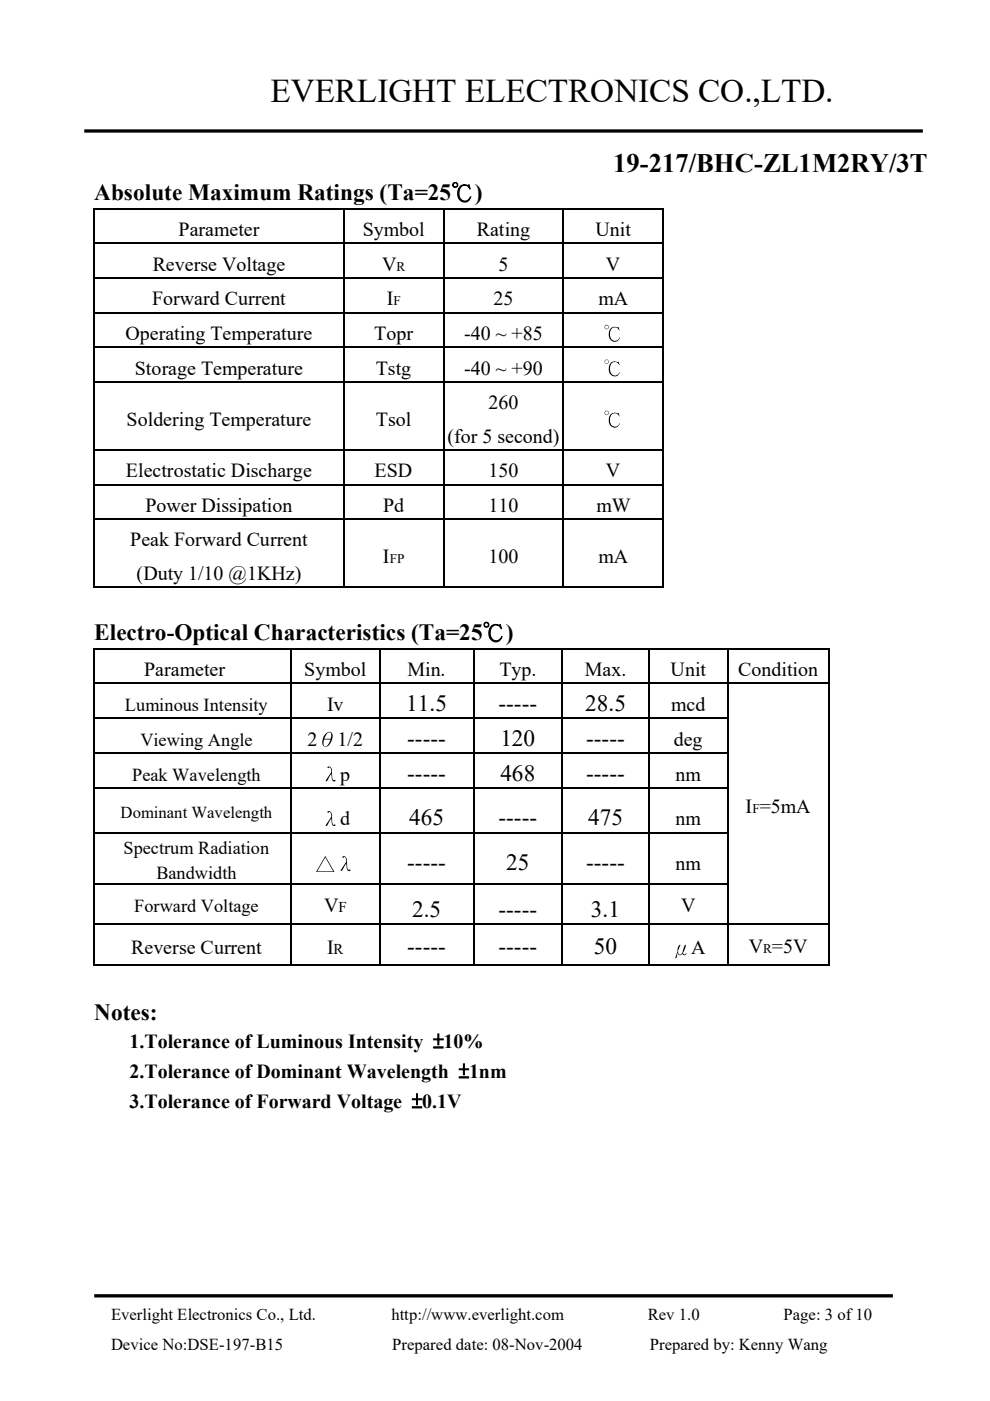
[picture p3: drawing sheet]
<svg xmlns="http://www.w3.org/2000/svg" width="210mm" height="297mm" viewBox="0 0 210 297" stroke-linecap="round" stroke-linejoin="round" font-family="sans-serif">
<path d="M17.9 27.8h177.8M20 274.7h169.3" fill="none" stroke="#000" stroke-width=".7" stroke-linecap="butt"/>
<g fill="#000">
<path d="M19.9 44.2h.2v.2h-.2zM19.9 51.5h.2v.3h-.2zM19.9 58.8h.2v.3h-.2zM72.8 44.2h.2v.2h-.2zM72.8 51.5h.2v.3h-.2zM72.8 58.8h.2v.3h-.2zM93.9 44.2h.3v.2h-.3zM93.9 51.5h.3v.3h-.3zM93.9 58.8h.3v.3h-.3zM119.3 44.2h.3v.2h-.3zM119.3 51.5h.3v.3h-.3zM119.3 58.8h.3v.3h-.3z"/>
<path d="M140.5 44.2h.3v.2h-.3zM140.5 51.5h.3v.3h-.3zM140.5 58.8h.3v.3h-.3zM19.9 66.2h.2v.3h-.2zM19.9 73.5h.2v.3h-.2zM72.8 66.2h.2v.3h-.2zM72.8 73.5h.2v.3h-.2zM93.9 66.2h.3v.3h-.3zM93.9 73.5h.3v.3h-.3zM119.3 66.2h.3v.3h-.3zM119.3 73.5h.3v.3h-.3zM140.5 66.2h.3v.3h-.3z"/>
<path d="M140.5 73.5h.3v.3h-.3zM19.9 80.9h.2v.3h-.2zM19.9 95.2h.2v.3h-.2zM72.8 80.9h.2v.3h-.2zM72.8 95.2h.2v.3h-.2zM93.9 80.9h.3v.3h-.3zM93.9 95.2h.3v.3h-.3zM119.3 80.9h.3v.3h-.3zM119.3 95.2h.3v.3h-.3zM140.5 80.9h.3v.3h-.3zM140.5 95.2h.3v.3h-.3zM19.9 102.6h.2v.3h-.2z"/>
<path d="M19.9 109.9h.2v.3h-.2zM72.8 102.6h.2v.3h-.2zM72.8 109.9h.2v.3h-.2zM93.9 102.6h.3v.3h-.3zM93.9 109.9h.3v.3h-.3zM119.3 102.6h.3v.3h-.3zM119.3 109.9h.3v.3h-.3zM140.5 102.6h.3v.3h-.3zM140.5 109.9h.3v.3h-.3zM19.9 137.4h.2v.3h-.2zM61.6 137.4h.2v.3h-.2zM80.3 137.4h.3v.3h-.3z"/>
<path d="M100.3 137.4h.2v.3h-.2zM119.1 137.4h.2v.3h-.2zM137.5 137.4h.3v.3h-.3zM140.5 124.3h.3v.3h-.3zM154.2 137.4h.2v.3h-.2zM175.6 137.4h.3v.3h-.3zM175.6 137.4h.3v.2h-.3zM19.9 144.7h.2v.4h-.2zM19.9 152.1h.2v.4h-.2zM19.9 159.6h.2v.3h-.2zM61.6 144.7h.2v.4h-.2zM61.6 152.1h.2v.4h-.2z"/>
<path d="M61.6 159.6h.2v.3h-.2zM80.3 144.7h.3v.4h-.3zM80.3 152.1h.3v.4h-.3zM80.3 159.6h.3v.3h-.3zM100.3 144.7h.2v.4h-.2zM100.3 152.1h.2v.4h-.2zM100.3 159.6h.2v.3h-.2zM119.1 144.7h.2v.4h-.2zM119.1 152.1h.2v.4h-.2zM119.1 159.6h.2v.3h-.2zM137.5 144.7h.3v.4h-.3zM137.5 152.1h.3v.4h-.3z"/>
<path d="M137.5 159.6h.3v.3h-.3zM154.2 144.7h.2v.4h-.2zM154.2 152.1h.2v.4h-.2zM154.2 159.6h.2v.3h-.2zM175.6 144.7h.3v.4h-.3zM175.6 152.1h.3v.4h-.3zM175.6 159.6h.3v.3h-.3zM19.9 166.9h.2v.3h-.2zM19.9 176.4h.2v.3h-.2zM61.6 166.9h.2v.3h-.2zM61.6 176.4h.2v.3h-.2zM69.5 162.6a.65 .65 0 0 1 .9 .7v.7a1.43 1.43 0 0 0 .3 1.4h.3l.1 .1a.49 .49 0 0 1-.6 .1 .49 .49 0 0 1-.2-.6l-.1-1-.8 1.5-.3 .1 .7-1.2a1.37 1.37 0 0 0 .3-1.6l-.3-.1-.3 .1z"/>
<path d="M69.5 172a.62 .62 0 0 1 .9 .7v1.6l.2 .5a.26 .26 0 0 1 .3 0 .26 .26 0 0 1 .2 .3 .64 .64 0 0 1-.8-.8l-.1-.8-.8 1.5-.3 .1 .7-1.3a1.32 1.32 0 0 0 .3-1.5l-.3-.2-.3 .2zM80.3 166.9h.3v.3h-.3zM80.3 176.4h.3v.3h-.3zM100.3 166.9h.2v.3h-.2zM100.3 176.4h.2v.3h-.2zM119.1 166.9h.2v.3h-.2zM119.1 176.4h.2v.3h-.2zM137.5 166.9h.3v.3h-.3zM137.5 176.4h.3v.3h-.3zM154.2 166.9h.2v.3h-.2zM154.2 176.4h.2v.3h-.2zM175.6 166.9h.3v.3h-.3z"/>
<path d="M175.6 176.4h.3v.3h-.3zM19.9 187.4h.2v.2h-.2zM19.9 195.7h.2v.3h-.2zM61.6 187.4h.2v.2h-.2zM61.6 195.7h.2v.3h-.2zM72.7 181.6a.66 .66 0 0 1 .8 .7l.1 .7a1.43 1.43 0 0 0 .3 1.4l.4 .1a.47 .47 0 0 1-.6 .1 .47 .47 0 0 1-.2-.6l-.1-1-.8 1.5-.3 .1 .7-1.2a1.37 1.37 0 0 0 .2-1.6l-.2-.1-.4 .1zM80.3 187.4h.3v.2h-.3zM80.3 195.7h.3v.3h-.3zM100.3 187.4h.2v.2h-.2zM100.3 195.7h.2v.3h-.2zM119.1 187.4h.2v.2h-.2zM119.1 195.7h.2v.3h-.2z"/>
<path d="M137.5 187.4h.3v.2h-.3zM137.5 195.7h.3v.3h-.3zM154.2 187.4h.2v.2h-.2zM154.2 195.7h.2v.3h-.2zM175.6 187.4h.3v.2h-.3zM175.6 195.7h.3v.3h-.3zM144 200.5l.2-.2v.2a1.4 1.4 0 0 0-.1 1.9 .88 .88 0 0 0 .8-1.1 .88 .88 0 0 1 .5-1l-.3 1.2a.51 .51 0 0 0-.1 .8l.5-.3a.41 .41 0 0 1-.3 .5 .41 .41 0 0 1-.5-.4 .56 .56 0 0 1-.6 .4 .56 .56 0 0 1-.5-.5l-.2 1-.2 .2zM175.6 204.5h.3v.2h-.3z"/>
<path d="M97.5 39.6a2.04 2.04 0 0 1 1.8-.3l.1-.1 .3 .9a1.2 1.2 0 0 0-1.5-.8 1.2 1.2 0 0 0-.9 1.4 1.38 1.38 0 0 0 .4 1.5 1.38 1.38 0 0 0 1.5 .2l.6-.7a1.44 1.44 0 0 1-1.7 1.1 1.44 1.44 0 0 1-1.1-1.7l.1-.8zM96 39.2a.53 .53 0 0 1 1 0 .53 .53 0 0 1-1 0zM96.1 39.2a.42 .42 0 0 0 .8 0 .42 .42 0 0 0-.8 0z"/>
<path d="M129.5 69.7a1.55 1.55 0 0 1 1.5-.3l.1-.1 .2 .8a1.02 1.02 0 0 0-1.2-.7 1.02 1.02 0 0 0-.8 1.2 1.14 1.14 0 0 0 .4 1.4 1.14 1.14 0 0 0 1.4-.1l.3-.4a1.17 1.17 0 0 1-1.3 1 1.17 1.17 0 0 1-1-1.3v-.9zM128.2 69.3a.46 .46 0 0 1 .9 0 .46 .46 0 0 1-.9 0zM128.2 69.4a.4 .4 0 0 0 .8 0 .4 .4 0 0 0-.8 0z"/>
<path d="M129.5 77a1.53 1.53 0 0 1 1.5-.3h.1l.2 .7a1.02 1.02 0 0 0-1.2-.6 1.02 1.02 0 0 0-.8 1.1 1.16 1.16 0 0 0 .3 1.3 1.16 1.16 0 0 0 1.3 .2l.6-.5a1.24 1.24 0 0 1-1.5 .9 1.24 1.24 0 0 1-.9-1.5l.1-.9zM128.2 76.7a.45 .45 0 0 1 .9 0 .45 .45 0 0 1-.9 0zM128.2 76.7a.4 .4 0 0 0 .8 0 .4 .4 0 0 0-.8 0z"/>
<path d="M129.5 87.9a1.55 1.55 0 0 1 1.5-.3l.1-.1 .2 .8a1.02 1.02 0 0 0-1.2-.7 1.02 1.02 0 0 0-.8 1.2 1.14 1.14 0 0 0 .4 1.4 1.14 1.14 0 0 0 1.4 0l.3-.5a1.17 1.17 0 0 1-1.3 1 1.17 1.17 0 0 1-1-1.3v-.9zM128.2 87.5a.46 .46 0 0 1 .9 0 .46 .46 0 0 1-.9 0zM128.2 87.6a.4 .4 0 0 0 .8 0 .4 .4 0 0 0-.8 0z"/>
<path d="M104.1 132.8a1.75 1.75 0 0 1 1.8-.3l.2-.1 .2 .9a1.37 1.37 0 0 0-1.4-.8 1.85 1.85 0 0 0 .1 3.3 1.57 1.57 0 0 0 1.5-.8 1.43 1.43 0 0 1-1.6 1.1 1.43 1.43 0 0 1-1.2-1.5v-1zM102.6 132.5a.55 .55 0 0 1 1.1 0 .55 .55 0 0 1-1.1 0zM102.7 132.5a.42 .42 0 0 0 .8 0 .42 .42 0 0 0-.8 0z"/>
<path d="M69 155.6a.83 .83 0 0 1 1.1-.4 .83 .83 0 0 1 .4 1.1 2.29 2.29 0 0 1-1.5 2 .95 .95 0 0 1-.6-1.4zM68.7 156.8l-.1 .8a.46 .46 0 0 0 .4 .6 1.75 1.75 0 0 0 1.1-1.4zM69.4 155.4l-.7 1.2h1.4l.1-.5a.5 .5 0 0 0-.1-.7 .5 .5 0 0 0-.7 0z"/>
<path d="M69 181.5l1.9 3.4h-3.9zM69 181.8l-1.7 2.9h3.4z"/>
<path d="M88.3 231.9h.2v1.1h1v.2h-1v1h-.2v-1h-.9v-.2h.9zM87.4 234.7h2v.2h-2z"/>
<path d="M92.8 219.2h.2v1.1h1v.2h-1v1h-.2v-1h-.9v-.2h.9zM91.9 222h2v.2h-2z"/>
<path d="M98.3 225.6h.2v1h.9v.2h-.9v1.1h-.2v-1.1h-.9v-.2h.9zM97.4 228.3h2v.3h-2z"/>
</g>
<g fill="none" stroke="#000" stroke-width=".21">
<path d="M97.5 39.6a2.04 2.04 0 0 1 1.8-.3l.1-.1 .3 .9a1.2 1.2 0 0 0-1.5-.8 1.2 1.2 0 0 0-.9 1.4 1.38 1.38 0 0 0 .4 1.5 1.38 1.38 0 0 0 1.5 .2l.6-.7a1.44 1.44 0 0 1-1.7 1.1 1.44 1.44 0 0 1-1.1-1.7l.1-.8zM104.1 132.8a1.75 1.75 0 0 1 1.8-.3l.2-.1 .2 .9a1.37 1.37 0 0 0-1.4-.8 1.85 1.85 0 0 0 .1 3.3 1.57 1.57 0 0 0 1.5-.8 1.43 1.43 0 0 1-1.6 1.1 1.43 1.43 0 0 1-1.2-1.5v-1zM92.8 219.2h.2v1.1h1v.2h-1v1h-.2v-1h-.9v-.2h.9zM87.4 234.7h2v.2h-2zM88.3 231.9h.2v1.1h1v.2h-1v1h-.2v-1h-.9v-.2h.9zM91.9 222h2v.2h-2zM97.4 228.3h2v.3h-2zM98.3 225.6h.2v1h.9v.2h-.9v1.1h-.2v-1.1h-.9v-.2h.9z"/>
<circle cx="96.5" cy="39.2" r=".53"/>
<circle cx="96.5" cy="39.2" r=".42"/>
<circle cx="103.1" cy="132.5" r=".42"/>
<circle cx="103.1" cy="132.5" r=".55"/>
</g>
<g fill="none" stroke="#000" stroke-width=".25">
<path d="M19.9 44.3h52.9M20 44.4v7.1M20 51.8v7M20 59.1v7.1M20.1 51.6h52.7M20.1 59h52.7M72.9 44.4v7.1M72.9 51.8v7M72.9 59.1v7.1M73 44.3h20.9M73 51.6h20.9M73 59h20.9"/>
<path d="M94.1 44.4v7.1M94.1 51.8v7M94.1 59.1v7.1M94.2 44.3h25.1M94.2 51.6h25.1M94.2 59h25.1M119.5 44.4v7.1M119.5 51.8v7M119.5 59.1v7.1M119.6 44.3h20.9M119.6 51.6h20.9M119.6 59h20.9"/>
<path d="M140.6 44.4v7.1M140.6 51.8v7M140.6 59.1v7.1M20 66.5v7M20 73.8v7.1M20.1 66.3h52.7M20.1 73.7h52.7M72.9 66.5v7M72.9 73.8v7.1M73 66.3h20.9M73 73.7h20.9M94.1 66.5v7"/>
<path d="M94.1 73.8v7.1M94.2 66.3h25.1M94.2 73.7h25.1M119.5 66.5v7M119.5 73.8v7.1M119.6 66.3h20.9M119.6 73.7h20.9M140.6 66.5v7M140.6 73.8v7.1M20 81.2v14M20 95.5v7.1M20.1 81h52.7"/>
<path d="M20.1 95.4h52.7M72.9 81.2v14M72.9 95.5v7.1M73 81h20.9M73 95.4h20.9M94.1 81.2v14M94.1 95.5v7.1M94.2 81h25.1M94.2 95.4h25.1M119.5 81.2v14M119.5 95.5v7.1M119.6 81h20.9"/>
<path d="M119.6 95.4h20.9M140.6 81.2v14M140.6 95.5v7.1M20 102.9v7M20 110.2v14.4M20.1 102.7h52.7M20.1 110.1h52.7M72.9 102.9v7M72.9 110.2v14.4M73 102.7h20.9M73 110.1h20.9M94.1 102.9v7"/>
<path d="M94.1 110.2v14.4M94.2 102.7h25.1M94.2 110.1h25.1M119.5 102.9v7M119.5 110.2v14.4M119.6 102.7h20.9M119.6 110.1h20.9M140.6 102.9v7M140.6 110.2v14.4M19.9 124.5h52.9M19.9 137.5h41.7M20 137.7v7"/>
<path d="M61.7 137.7v7M61.8 137.5h18.5M73 124.5h20.9M80.5 137.7v7M80.6 137.5h19.7M94.2 124.5h25.1M100.4 137.7v7M100.5 137.5h18.6M119.2 137.7v7M119.3 137.5h18.2M119.6 124.5h20.9M137.6 137.7v7"/>
<path d="M137.8 137.5h16.4M154.3 137.7v7M154.4 137.5h21.2M175.7 137.7v7M20 145.1v7M20 152.5v7.1M20 159.9v7M20.1 159.7h41.5M61.7 145.1v7M61.7 152.5v7.1M61.7 159.9v7M61.8 144.9h18.5"/>
<path d="M61.8 152.3h18.5M61.8 159.7h18.5M80.5 145.1v7M80.5 152.5v7.1M80.5 159.9v7M80.6 144.9h19.7M80.6 152.3h19.7M80.6 159.7h19.7M100.4 145.1v7M100.4 152.5v7.1M100.4 159.9v7M100.5 144.9h18.6"/>
<path d="M100.5 152.3h18.6M100.5 159.7h18.6M119.2 145.1v7M119.2 152.5v7.1M119.2 159.9v7M119.3 144.9h18.2M119.3 152.3h18.2M119.3 159.7h18.2M137.6 145.1v7M137.6 152.5v7.1M137.6 159.9v7M137.8 144.9h16.4"/>
<path d="M137.8 152.3h16.4M137.8 159.7h16.4M154.3 145.1v7M154.3 152.5v7.1M154.3 159.9v7M154.4 144.9h21.2M175.7 145.1v7M175.7 152.5v7.1M175.7 159.9v7M20 167.2v9.2M20 176.7v10.7M20.1 167h41.5"/>
<path d="M61.7 167.2v9.2M61.7 176.7v10.7M61.8 167h18.5M61.8 176.5h18.5M80.5 167.2v9.2M80.5 176.7v10.7M80.6 167h19.7M80.6 176.5h19.7M100.4 167.2v9.2M100.4 176.7v10.7M100.5 167h18.6M100.5 176.5h18.6"/>
<path d="M119.2 167.2v9.2M119.2 176.7v10.7M119.3 167h18.2M119.3 176.5h18.2M137.6 167.2v9.2M137.6 176.7v10.7M137.8 167h16.4M137.8 176.5h16.4M154.3 167.2v9.2M154.3 176.7v10.7M175.7 167.2v9.2M175.7 176.7v10.7"/>
<path d="M20 187.6v8.1M20 196v8.7M20.1 187.5h41.5M20.1 195.9h41.5M61.7 187.6v8.1M61.7 196v8.7M61.8 187.5h18.5M61.8 195.9h18.5M80.5 187.6v8.1M80.5 196v8.7M80.6 187.5h19.7M80.6 195.9h19.7"/>
<path d="M100.4 187.6v8.1M100.4 196v8.7M100.5 187.5h18.6M100.5 195.9h18.6M119.2 187.6v8.1M119.2 196v8.7M119.3 187.5h18.2M119.3 195.9h18.2M137.6 187.6v8.1M137.6 196v8.7M137.8 187.5h16.4M137.8 195.9h16.4"/>
<path d="M154.3 187.6v8.1M154.3 196v8.7M154.4 195.9h21.2M175.7 187.6v8.1M175.7 196v8.7M19.9 204.6h41.7M61.8 204.6h18.5M80.6 204.6h19.7M100.5 204.6h18.6M119.3 204.6h18.2M137.8 204.6h16.4M154.4 204.6h21.2"/>
</g>
<path d="M20.1 144.9h41.5M20.1 152.3h41.5M20.1 176.6h41.5" fill="none" stroke="#000" stroke-width=".34"/>
<text font-size="7" x="57.3" y="21.6">EVERLIGHT ELECTRONICS CO.,LTD.</text>
<text font-size="5.7" x="130" y="36.5">19-217/BHC-ZL1M2RY/3T</text>
<g font-size="4.9">
<text x="20" y="42.4">Absolute Maximum Ratings (Ta=25</text>
<text x="100.7" y="42.4">)</text>
<text x="20" y="135.7">Electro-Optical Characteristics (Ta=25</text>
<text x="107.3" y="135.7">)</text>
<text x="86.1" y="150.7">11.5</text>
<text x="105.7" y="150.7">-----</text>
<text x="124" y="150.7">28.5</text>
<text x="86.3" y="158.2">-----</text>
<text x="106.1" y="158.2">120</text>
<text x="124.2" y="158.2">-----</text>
<text x="86.3" y="165.5">-----</text>
<text x="106.1" y="165.5">468</text>
<text x="124.2" y="165.5">-----</text>
<text x="86.7" y="175">465</text>
<text x="105.7" y="175">-----</text>
<text x="124.7" y="175">475</text>
<text x="86.3" y="184.5">-----</text>
<text x="107.3" y="184.5">25</text>
<text x="124.2" y="184.5">-----</text>
<text x="87.4" y="194.4">2.5</text>
<text x="105.7" y="194.4">-----</text>
<text x="125.3" y="194.4">3.1</text>
<text x="86.3" y="202.4">-----</text>
<text x="105.7" y="202.4">-----</text>
<text x="125.9" y="202.4">50</text>
<text x="20" y="216.4">Notes:</text>
</g>
<g font-size="4.2">
<text x="37.8" y="50.1">Parameter</text>
<text x="76.9" y="50.1">Symbol</text>
<text x="101.1" y="50.1">Rating</text>
<text x="126.3" y="50.1">Unit</text>
<text x="32.4" y="57.4">Reverse Voltage</text>
<text x="81" y="57.4">V</text>
<text x="105.7" y="57.4">5</text>
<text x="128.5" y="57.4">V</text>
<text x="32.3" y="64.8">Forward Current</text>
<text x="82" y="64.8">I</text>
<text x="104.6" y="64.8">25</text>
<text x="126.9" y="64.8">mA</text>
<text x="26.6" y="72.1">Operating Temperature</text>
<text x="79.3" y="72.1">Topr</text>
<text x="98.4" y="72.1">-40 ~ +85</text>
<text x="28.6" y="79.5">Storage Temperature</text>
<text x="79.7" y="79.5">Tstg</text>
<text x="98.4" y="79.5">-40 ~ +90</text>
<text x="103.6" y="86.8">260</text>
<text x="26.8" y="90.3">Soldering Temperature</text>
<text x="79.7" y="90.3">Tsol</text>
<text x="94.9" y="93.9">(for 5 second)</text>
<text x="26.7" y="101.2">Electrostatic Discharge</text>
<text x="79.4" y="101.2">ESD</text>
<text x="103.5" y="101.2">150</text>
<text x="128.5" y="101.2">V</text>
<text x="30.8" y="108.5">Power Dissipation</text>
<text x="81.2" y="108.5">Pd</text>
<text x="103.6" y="108.5">110</text>
<text x="126.4" y="108.5">mW</text>
<text x="27.6" y="115.9">Peak Forward Current</text>
<text x="81.2" y="119.4">I</text>
<text x="103.6" y="119.4">100</text>
<text x="126.9" y="119.4">mA</text>
<text x="29" y="122.9">(Duty 1/10 @1KHz)</text>
<text x="30.6" y="143.3">Parameter</text>
<text x="64.5" y="143.3">Symbol</text>
<text x="86.4" y="143.3">Min.</text>
<text x="105.9" y="143.3">Typ.</text>
<text x="124" y="143.3">Max.</text>
<text x="142.2" y="143.3">Unit</text>
<text x="156.5" y="143.3">Condition</text>
<text x="69.3" y="150.7">Iv</text>
<text x="142.3" y="150.7">mcd</text>
<text x="65.2" y="158.2">2</text>
<text x="71.5" y="158.2">1/2</text>
<text x="142.9" y="158.2">deg</text>
<text x="72.1" y="165.5">p</text>
<text x="143.3" y="165.5">nm</text>
<text x="158.1" y="172.3">I =5mA</text>
<text x="72.1" y="175">d</text>
<text x="143.3" y="175">nm</text>
<text x="143.3" y="184.5">nm</text>
<text x="68.7" y="193.3">V</text>
<text x="144.4" y="193.3">V</text>
<text x="27.8" y="202.4">Reverse Current</text>
<text x="69.3" y="202.4">I</text>
<text x="146.6" y="202.4">A</text>
<text x="158.8" y="202.1">V =5V</text>
<text x="27.4" y="222.3">1.Tolerance of Luminous Intensity</text>
<text x="94.1" y="222.3">10%</text>
<text x="27.4" y="228.6">2.Tolerance of Dominant Wavelength</text>
<text x="99.4" y="228.6">1nm</text>
<text x="27.4" y="235">3.Tolerance of Forward Voltage</text>
<text x="89.5" y="235">0.1V</text>
</g>
<g font-size="3.9">
<text x="26.5" y="150.7">Luminous Intensity</text>
<text x="29.8" y="158.2">Viewing Angle</text>
<text x="28" y="165.5">Peak Wavelength</text>
<text x="26.2" y="181">Spectrum Radiation</text>
<text x="33.1" y="186.3">Bandwidth</text>
<text x="28.4" y="193.3">Forward Voltage</text>
</g>
<g font-size="3.5">
<text x="25.6" y="173.4">Dominant Wavelength</text>
<text x="23.5" y="279.9">Everlight Electronics Co., Ltd.</text>
<text x="83" y="279.9">http://www.everlight.com</text>
<text x="137.3" y="279.9">Rev 1.0</text>
<text x="166.1" y="279.9">Page: 3 of 10</text>
<text x="23.5" y="286.2">Device No:DSE-197-B15</text>
<text x="83.1" y="286.2">Prepared date: 08-Nov-2004</text>
<text x="137.8" y="286.2">Prepared by: Kenny Wang</text>
</g>
<g font-size="3.2">
<text x="71.8" y="193.3">F</text>
<text x="70.7" y="202.4">R</text>
</g>
<g font-size="2.8">
<text x="84.1" y="57.4">R</text>
<text x="83.4" y="64.8">F</text>
<text x="82.6" y="119.4">FP</text>
<text x="159.5" y="172.3">F</text>
<text x="161.8" y="202.1">R</text>
</g>
</svg>
